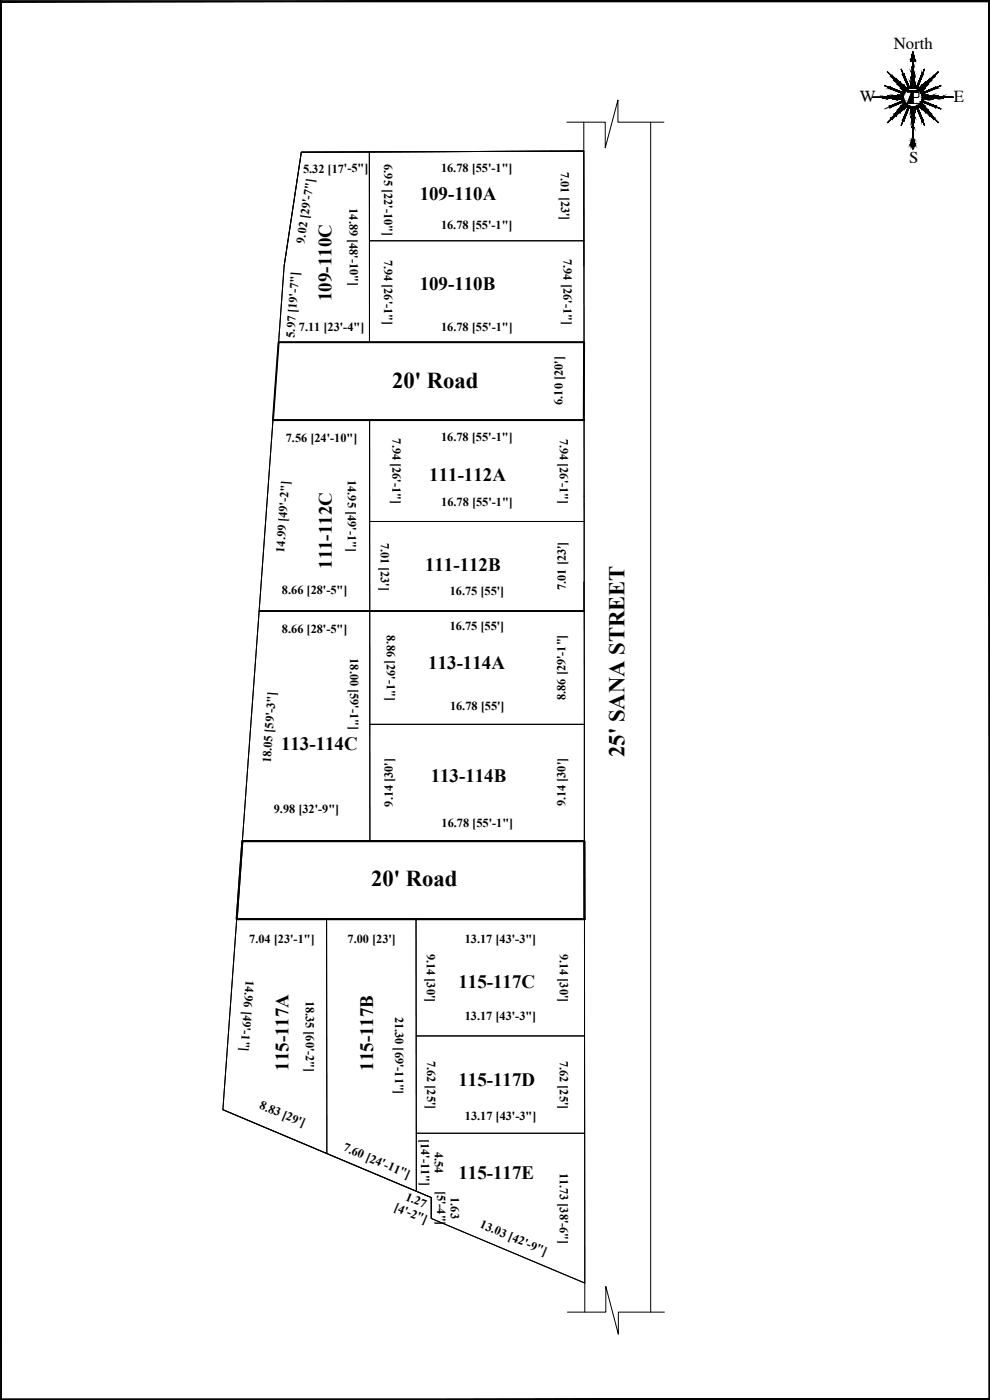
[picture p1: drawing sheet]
<svg xmlns="http://www.w3.org/2000/svg" width="297mm" height="420mm" viewBox="0 0 297 420" stroke-linecap="round" stroke-linejoin="round" font-family="sans-serif">
<!-- layer: PLOT_BOU -->
<path d="M175.2 45.3l-84.8 .4M77.8 183.4h97.4M72.7 252.4h102.6" fill="none" stroke="#000" stroke-width=".3"/>
<!-- layer: 01 area -->
<g fill="none" stroke="#000" stroke-width=".3">
<path d="M170.1 36.7h11.5v7.7l3.8-14.4v6.7h13.8M175.2 36.7v8.6M195.2 36.7v357.1M90.4 45.7l84.8-.4 .1 138.1h-97.5l7.4-103.5zM90.4 45.7l20.4-.1 .1 57.1h-27.3l1.6-22.8zM110.8 45.6l64.4-.3v27h-64.3zM85.2 79.9l5.2-34.2 84.8-.4v34.6M110.9 72.3h64.3v30.4h-64.3zM81.9 126.1h29v57.3h-33.1zM110.9 126.1h64.3l.1 30.4h-64.4zM110.9 156.5h64.4v26.9h-64.4zM175.2 174.7v8.7"/>
<path d="M77.8 183.4h97.5v69h-102.6zM77.8 183.4h33.1l.1 69h-38.3zM110.9 183.4h64.4v34h-64.4zM110.9 217.4h64.4v35h-64.3zM72.7 252.4h102.6l.2 132.7-46.1-19.4v-6.3l-62.5-26.4zM71 275.8h27l.1 70.4-31.2-13.2zM98 275.8h26.8l.1 81.7-26.8-11.3zM124.8 275.8h50.6v35.1h-50.5zM124.9 310.9h50.5v29.2h-50.5zM124.9 340.1h50.5l.1 45-46.1-19.4v-6.3l-4.5-1.9zM170.3 393.8h11.5v-7.7l3.7 14.3v-6.6h13.8M175.5 385.1v8.7"/>
</g>
<!-- layer: ROAD -->
<path d="M83.6 102.7h91.6v23.4h-93.3zM72.7 252.4h102.6l.1 23.4h-104.4z" fill="none" stroke="#000" stroke-width=".59"/>
<!-- layer: CHANNEL -->
<path d="M66.9 333l62.5 26.4v6.3" fill="none" stroke="#000" stroke-width=".3"/>
<!-- layer: Title -->
<g fill="#000" stroke="#000" stroke-width=".3">
<path d="M273.5 27.6v3.4h-1.3z"/>
<path d="M270.6 29.2l.4 .2v-.2zM270.6 29.2l.4 .2h-.4z"/>
<path d="M270.6 29.4l.6 .5-.2-.5zM270.6 29.4l.6 .5h-.5z"/>
<path d="M270.6 28.7l.4 .5 .1-.5zM270.6 28.7l.4 .5h-.4z"/>
<path d="M270.6 28.6h.5zM270.6 28.6l.5 .1z"/>
<path d="M270.7 29.9l.5 .2zM270.7 29.9l.5 .2z"/>
<path d="M270.7 30.1l.6 .3-.1-.3zM270.7 30.1l.6 .3h-.5z"/>
<path d="M270.7 28.1l.4 .5 .2-.5zM270.7 28.1l.4 .5h-.5z"/>
<path d="M270.8 27.9l.5 .2v-.2zM270.8 27.9l.5 .2h-.6z"/>
<path d="M270.8 30.4l.6 .2zM270.8 30.4l.6 .2h-.5z"/>
<path d="M270.9 30.6l.7 .3-.2-.3zM270.9 30.6l.7 .3h-.6z"/>
<path d="M271 27.6l.3 .3 .2-.3zM271 27.6l.3 .3h-.5z"/>
<path d="M271 30.9l.9 .3-.3-.3zM271 30.9l.9 .3h-.7z"/>
<path d="M271.1 27.4l.4 .2 .2-.2zM271.1 27.4l.4 .2h-.5z"/>
<path d="M271.3 27.2l.4 .2 .2-.2zM271.3 27.2l.4 .2h-.6z"/>
<path d="M271.2 31.2l.7 .1zM271.2 31.2l.7 .1z"/>
<path d="M271.3 31.3l1.1 .3-.5-.3zM271.3 31.3l1.1 .3h-.8z"/>
<path d="M271.6 26.8l.7 .1zM271.6 26.8l.7 .1z"/>
<path d="M271.5 26.9l.4 .3 .4-.3zM271.5 26.9l.4 .3h-.6z"/>
<path d="M271.6 31.6h.8zM271.6 31.6h.8z"/>
<path d="M271.6 31.6l1.2 .2zM271.6 31.6l1.2 .2h-.9z"/>
<path d="M272.4 27.2v.4h3zM272.4 27.2h3v.4z"/>
<path d="M271.9 26.6l.4 .2 .5-.2zM271.6 26.8l.3-.2 .4 .2z"/>
<path d="M271.9 31.8l1.4 .2zM271.9 31.8l1.4 .2z"/>
<path d="M272 26.5h1.2zM271.9 26.6h.9z"/>
<path d="M272.1 26.4h1.2zM272 26.5h1.2z"/>
<path d="M272.1 32h1.3zM272.1 32h1.3z"/>
<path d="M272.1 32h1.6zM272.1 32h1.6z"/>
<path d="M273.4 32.5h.4zM273.8 32.5h.7z"/>
<path d="M272.1 32h1.7zM272.1 32h1.7z"/>
<path d="M273.5 25.9l.3 .1zM273.2 26h.6z"/>
<path d="M273.2 26l.6 .2v-.2zM272.6 26.2l.6-.2 .6 .2z"/>
<path d="M272.6 26.2l1.2 .2v-.2zM272.2 26.4l.4-.2 1.2 .2z"/>
<path d="M272.2 26.4h1.6zM272.1 26.4h1.2z"/>
<path d="M272.2 32l1.6 .3v-.3zM272.2 32l1.6 .3h-1.1z"/>
<path d="M272.7 32.3l1.1 .1v-.1zM272.7 32.3l1.1 .1z"/>
<path d="M273.2 32.4l.6 .1zM273.2 32.4l.6 .1z"/>
<path d="M273.8 25.9h.6zM273.5 25.9h.3z"/>
<path d="M273.8 25.9l1.2 .2zM273.8 25.9l1.2 .2h-1.2z"/>
<path d="M273.8 26.1l1.7 .2-.5-.2zM273.8 26.1l1.7 .2h-1.7z"/>
<path d="M273.8 32.3l.7 .2 .6-.2zM273.8 32.3l.7 .2h-.7z"/>
<path d="M273.8 26.3l1.8 .1zM273.8 26.3l1.8 .1z"/>
<path d="M273.8 26.4h1.9zM273.8 26.4h1.9z"/>
<path d="M274.1 32h1.5zM273.8 32h1.8z"/>
<path d="M273.8 32l1.3 .3 .5-.3zM273.8 32l1.3 .3h-1.3z"/>
<path d="M274.3 26.4l1.5 .1zM274.3 26.4l1.5 .1z"/>
<path d="M274.4 32h1.3zM274.1 32h1.5z"/>
<path d="M274.8 26.5l1.2 .1zM274.8 26.5l1.2 .1z"/>
<path d="M274.9 31.9h.9zM274.4 32h1.3z"/>
<path d="M275.1 26.6l1 .1zM275.1 26.6l1 .1z"/>
<path d="M275.3 26.7l1.1 .3-.3-.3zM275.3 26.7l1.1 .3h-.7z"/>
<path d="M275.3 31.6l.5 .3 .3-.3zM274.9 31.9l.4-.3 .5 .3z"/>
<path d="M275.4 31.6h.8zM275.3 31.6h.8z"/>
<path d="M275.7 27l.7 .1zM275.7 27l.7 .1z"/>
<path d="M275.7 27.1l.9 .2-.2-.2zM275.7 27.1l.9 .2h-.6z"/>
<path d="M275.8 31.3l.4 .3 .2-.3zM275.4 31.6l.4-.3 .4 .3z"/>
<path d="M275.9 31.2h.6zM275.9 31.2l.5 .1h-.6z"/>
<path d="M276 27.3l.8 .2zM276 27.3l.8 .2z"/>
<path d="M276.2 30.9l.3 .3 .2-.3zM276.2 30.9l.3 .3h-.6z"/>
<path d="M276.2 27.5l.7 .3-.1-.3zM276.2 27.5l.7 .3h-.6z"/>
<path d="M276.3 27.8l.7 .3-.1-.3zM276.3 27.8l.7 .3h-.5z"/>
<path d="M276.3 30.6l.4 .3 .2-.3zM276.3 30.6l.4 .3h-.5z"/>
<path d="M276.4 30.5l.5 .1v-.1zM276.4 30.5l.5 .1h-.6z"/>
<path d="M276.5 28.1l.6 .1-.1-.1zM276.5 28.1l.6 .1z"/>
<path d="M276.5 28.2l.6 .4v-.4zM276.5 28.2l.6 .4h-.4z"/>
<path d="M276.6 30l.5 .1zM276.6 30l.5 .1z"/>
<path d="M276.6 30.1l.3 .4 .2-.4zM276.6 30.1l.3 .4h-.5z"/>
<path d="M276.7 28.6l.5 .1zM276.7 28.6l.5 .1z"/>
<path d="M276.7 28.7l.5 .5v-.5zM276.7 28.7l.5 .5h-.5z"/>
<path d="M276.7 29.4l.4 .6 .1-.6zM276.7 29.4l.4 .6h-.5z"/>
<path d="M276.7 29.2l.5 .2v-.2zM276.7 29.2l.5 .2h-.5z"/>
<path d="M.1 .2v420l.4-.4zM.1 .2l.4 .4v419.2zM.1 .2l.4 .4 296.5-.4zM.5 .6l296.5-.4-.3 .4zM297 .2l-.3 .4 .3 419.6zM296.7 .6l.3 419.6-.3-.4zM.1 420.2h296.9l-.3-.4zM.1 420.2l.4-.4h296.2z"/>
</g>
<g fill="none" stroke="#000" stroke-width=".3">
<path d="M272.4 27.6h3l.3 .3M272.4 27.6v-.4v.4M272.4 27.2h3M273.5 31v-3.4l-1.3 3.4h3.3M273.6 29h.4M273.6 27.9h.4M273.6 29.6h.4M273.6 30.2h.4M273.6 30.8h.4M273.6 28.5h.4M273.6 28.4h.4M273.7 28.9h.2"/>
<path d="M273.7 28.3h.2M273.7 28.6h.2M273.7 27.8h.2M273.7 28h.2M273.7 29.2h.2M273.7 29.5h.2M273.7 30.4h.2M273.7 30.6h.2M273.7 30.9h.2M273.7 29.8h.2M273.7 30.1h.2M274 30.2h-.4h.4"/>
<path d="M274 30.8h-.4h.4M274 27.6v3.4M274 29.3h1.4M275.4 27.6v-.4v.4M275.7 29l-.3 .2M275.7 27.9v1.1"/>
<circle cx="273.9" cy="29.2" r="3.3"/>
<circle cx="273.9" cy="29.2" r="2.86"/>
</g>
<!-- layer: TMPL -->
<g fill="#000" stroke="#000" stroke-width=".3">
<path d="M273.9 15.6l.7 2.8zM273.9 15.6l.7 2.8zM274.4 18.1l.2 .3zM274.4 18.1l.1 .3zM274.1 17.9l.3 .2zM274.1 17.9l.2 .2zM273.7 17.9h.4zM273.7 17.9h.4zM273.4 18.1l.3-.2zM273.4 18.1l.3-.2zM273.4 18.1l-.2 .3zM273.4 18.1l-.2 .3zM273.9 15.6l-.7 2.8zM273.9 15.6l-.7 2.8z"/>
<path d="M265 29.1l5.8-.1zM265.1 29h5.7zM264.7 28.9l.4 .1zM264.7 28.9l.4 .1z"/>
<path d="M265.1 29.4l5.7-.1zM265 29.3h5.8zM264.8 29.5l.3-.1zM264.7 29.5l.3-.2z"/>
<path d="M261.7 29.2h9.1zM261.7 29.2h9.1z"/>
<path d="M268.1 28.8l2.8-.1zM268.1 28.7h2.8zM267.8 28.6l.3 .1zM267.8 28.6l.3 .1z"/>
<path d="M268.1 29.7l2.8-.1zM268.1 29.6h2.8zM267.8 29.8l.3-.1zM267.8 29.8l.3-.2z"/>
<path d="M266.6 28.9h4.3zM266.6 28.9h4.3zM266.3 28.8l.3 .1zM266.3 28.7l.3 .2z"/>
<path d="M266.6 29.5h4.3zM266.6 29.5h4.3zM266.3 29.7l.3-.2zM266.3 29.6l.3-.1z"/>
<path d="M269.6 28.6h1.3zM269.6 28.6h1.3zM269.3 28.4l.3 .2zM269.4 28.4l.2 .2z"/>
<path d="M269.6 29.8h1.3zM269.6 29.8h1.3zM269.4 30l.2-.2zM269.3 29.9l.3-.1z"/>
<path d="M267.1 26.6l3.9 1.6zM267.1 26.5l3.9 1.7zM266.7 26.6l.4-.1zM266.7 26.5h.4z"/>
<path d="M267.1 31.9l3.9-1.6zM267.1 31.8l3.9-1.6zM266.7 31.9l.4-.1zM266.7 31.8h.4z"/>
<path d="M265.5 25.7l5.6 2.3zM265.5 25.7l5.6 2.3z"/>
<path d="M267.2 26.3l4 1.6zM267.2 26.3l4 1.6zM266.9 26l.3 .2zM266.9 26l.3 .2z"/>
<path d="M267.2 32.2l4-1.7zM267.2 32.1l3.9-1.6zM267.2 32.1l-.2 .3zM267.2 32.1l-.2 .3z"/>
<path d="M270.4 26.6l1 .9zM270.4 26.6l1 .9zM270.1 26.5l.4 .1zM270.1 26.5l.4 .1z"/>
<path d="M271.3 30.9l-.8 .9zM270.4 31.8l.9-.9zM270.1 31.9l.4-.1zM270.1 31.9l.3-.1z"/>
<path d="M269.5 25.4l1.9 2zM269.5 25.4l2 2zM269.1 25.4h.4zM269.1 25.4h.4z"/>
<path d="M271.4 31l-1.9 2zM271.4 31l-1.9 2zM269.2 33.1l.3-.2zM269.1 33.1l.4-.2z"/>
<path d="M268.5 24.3l3 3zM268.5 24.2l3.1 3.1zM268.2 24.2l.3 .1zM268.2 24.2h.3z"/>
<path d="M271.5 31.1l-3 3.1zM268.5 34.1l3-3zM268.2 34.3l.3-.2zM268.2 34.2l.3-.1z"/>
<path d="M267.5 23.1l4.1 4.1zM267.5 23.1l4.1 4zM267.2 23h.4zM267.2 23h.4z"/>
<path d="M271.6 31.2l-4 4.1zM271.6 31.2l-4 4.1zM267.2 35.5l.4-.2zM267.2 35.4l.3-.1z"/>
<path d="M266.3 21.6l5.5 5.4zM266.3 21.6l5.5 5.4z"/>
<path d="M271.7 31.3l-5.4 5.5zM271.7 31.3l-5.4 5.5z"/>
<path d="M267.7 22.9l4.1 4.1zM267.7 22.9l4.2 4zM267.6 22.5l.1 .4zM267.6 22.5l.2 .3z"/>
<path d="M271.8 31.5l-4 4.1zM271.8 31.5l-4 4.1zM267.7 35.5v.4zM267.7 35.5v.4z"/>
<path d="M268.9 23.8l3 3.1zM268.9 23.8l3.1 3zM268.8 23.5l.1 .3zM268.8 23.5l.2 .3z"/>
<path d="M271.9 31.5l-2.9 3.1zM271.9 31.5l-2.9 3.1zM268.9 34.5l-.1 .4zM268.9 34.5l-.1 .4z"/>
<path d="M270.1 24.8l2 1.9zM270.1 24.8l2 1.9zM270 24.5l.1 .3zM270 24.5l.2 .3z"/>
<path d="M272.1 31.6l-1.9 2zM272.1 31.6l-2 2zM270.1 33.6l-.1 .4zM270.1 33.6l-.1 .4z"/>
<path d="M271.3 25.8l.9 .8zM271.3 25.8l.9 .8zM271.2 25.4l.1 .4zM271.2 25.4l.1 .3z"/>
<path d="M272.2 31.7l-.9 .9zM272.2 31.7l-.9 .9zM271.3 32.6l-.1 .4zM271.3 32.6l-.1 .4z"/>
<path d="M270.9 22.5l1.7 4zM270.9 22.5l1.7 3.9zM270.7 22.3l.3 .2zM270.7 22.3l.3 .2z"/>
<path d="M272.6 31.9l-1.6 4zM272.6 31.9l-1.6 4zM270.9 35.9l-.2 .3zM270.9 35.9l-.2 .3z"/>
<path d="M270.4 20.8l2.3 5.6zM270.4 20.8l2.3 5.6z"/>
<path d="M272.7 32l-2.3 5.6zM272.7 32l-2.3 5.6z"/>
<path d="M271.2 22.4l1.7 3.9zM271.2 22.4l1.7 3.9zM271.2 22.1l.1 .3zM271.2 22.1l.1 .3z"/>
<path d="M272.8 32l-1.5 4zM272.8 32l-1.5 4zM271.2 36l.1 .4zM271.2 36l.1 .4z"/>
<path d="M273.2 24.9l.1 1.3zM273.2 24.9l.1 1.3zM273.1 24.6l.2 .3zM273.1 24.6l.2 .3z"/>
<path d="M273.2 32.2l.1 1.3zM273.2 32.2l.1 1.3zM273.2 33.4v.4zM273.2 33.4v.4z"/>
<path d="M273.4 23.4l.1 2.8zM273.4 23.4l.1 2.8zM273.2 23.1l.3 .3zM273.2 23.1l.3 .3z"/>
<path d="M273.4 32.2l.1 2.8zM273.4 32.2l.1 2.8zM273.4 35l-.1 .3zM273.4 35l-.1 .3z"/>
<path d="M273.5 21.9l.1 4.3zM273.5 21.9l.1 4.3zM273.4 21.6l.2 .3zM273.4 21.6l.2 .3z"/>
<path d="M273.5 32.2l.1 4.3zM273.5 32.2l.1 4.3zM273.5 36.5v.3zM273.5 36.5v.3z"/>
<path d="M273.7 20.4l.1 5.8zM273.7 20.4l.1 5.8zM273.5 20.1l.3 .3zM273.5 20.1l.3 .3z"/>
<path d="M273.7 32.3l.1 5.7zM273.7 32.3l.1 5.7zM273.7 38l-.1 .4zM273.7 38l-.1 .4z"/>
<path d="M273.9 15.6v10.6zM273.9 15.6v10.6z"/>
<path d="M273.9 32.3v9.1zM273.9 32.3v9.1z"/>
<path d="M274 20.4l.1 5.8zM274 20.4l.1 5.8zM274.2 20.1l-.2 .3zM274.2 20.1l-.1 .3z"/>
<path d="M274 32.3l.1 5.7zM274 32.3l.1 5.7zM274 38l.2 .3zM274 38l.2 .4z"/>
<path d="M274.2 21.9v4.3zM274.2 21.9v4.3zM274.3 21.6l-.1 .3zM274.3 21.6l-.1 .3z"/>
<path d="M274.2 32.2v4.3zM274.2 32.2v4.3zM274.2 36.5l.2 .3zM274.2 36.5l.2 .3z"/>
<path d="M274.3 23.4l.1 2.8zM274.3 23.4l.1 2.8zM274.5 23.1l-.2 .3zM274.5 23.1l-.1 .3z"/>
<path d="M274.3 32.2l.1 2.8zM274.3 32.2v2.8zM274.3 35l.2 .3zM274.3 35l.2 .3z"/>
<path d="M274.5 24.9v1.3zM274.5 24.9v1.3zM274.6 24.6l-.1 .3zM274.6 24.6l-.1 .3z"/>
<path d="M274.5 32.2v1.2zM274.5 32.2v1.3zM274.5 33.4l.2 .3zM274.5 33.5l.1 .3z"/>
<path d="M276.5 22.4l-1.6 3.9zM276.5 22.4l-1.6 3.9zM276.5 22.1l.1 .3zM276.5 22.1l.1 .3z"/>
<path d="M274.9 32l1.7 4zM274.9 32.1l1.6 3.9zM276.5 36v.4zM276.5 36v.4z"/>
<path d="M277.4 20.7l-2.3 5.7zM277.4 20.7l-2.3 5.7z"/>
<path d="M275 32l2.4 5.6zM275 32l2.4 5.6z"/>
<path d="M276.8 22.5l-1.6 4zM276.8 22.5l-1.6 4zM276.8 22.5l.3-.2zM277.1 22.3l-.3 .2z"/>
<path d="M275.2 32l1.6 3.9zM275.2 32l1.6 3.9zM276.8 35.9l.3 .2zM276.8 35.9l.3 .2z"/>
<path d="M275.5 26.6l1-.9zM276.5 25.7l-.9 1zM276.5 25.4v.4zM276.5 25.4v.4z"/>
<path d="M275.6 31.7l.9 .9zM275.5 31.8l1 .8zM276.5 32.6l.1 .4zM276.5 32.6l.1 .4z"/>
<path d="M275.7 26.7l2-1.9zM277.7 24.8l-2 2zM277.7 24.5v.3zM277.7 24.5v.3z"/>
<path d="M275.7 31.6l2 2zM275.7 31.7l2 1.9zM277.7 33.6l.1 .3zM277.7 33.6v.4z"/>
<path d="M275.8 26.8l3-3zM278.8 23.8l-3 3.1zM278.9 23.5v.3zM278.9 23.5v.3z"/>
<path d="M275.8 31.5l3.1 3zM275.8 31.6l3.1 2.9zM278.9 34.5l.1 .4zM278.8 34.6l.1 .3z"/>
<path d="M275.9 26.9l4.1-4.1zM280 22.8l-4 4.2zM280.1 22.5v.4zM280.1 22.5v.4z"/>
<path d="M275.9 31.5l4.2 4zM275.9 31.5l4.2 4zM280 35.6l.1 .3zM280 35.6l.1 .3z"/>
<path d="M276 27l5.5-5.5zM281.5 21.5l-5.4 5.6z"/>
<path d="M276.1 31.3l5.4 5.5zM276 31.4l5.5 5.4z"/>
<path d="M276.1 27.1l4.1-4.1zM280.2 23l-4 4.2zM280.2 23l.4-.1zM280.3 23.1l.3-.2z"/>
<path d="M276.2 31.2l4.1 4.1zM276.1 31.3l4.2 4zM280.3 35.3l.3 .1zM280.2 35.3l.4 .2z"/>
<path d="M276.2 27.3l3.1-3.1zM279.3 24.2l-3 3.1zM279.3 24.2l.3-.1zM279.3 24.3l.3-.2z"/>
<path d="M276.2 31.2l3.1 2.9zM276.2 31.2l3.1 2.9zM279.3 34.1l.3 .1zM279.3 34.2l.3 .1z"/>
<path d="M278.3 25.4l-1.9 2zM278.3 25.4l-1.9 2zM278.3 25.4l.3-.1zM278.3 25.4l.3-.1z"/>
<path d="M276.4 31l1.9 1.9zM276.3 31l2 1.9zM278.3 32.9l.3 .2zM278.3 33l.3 .1z"/>
<path d="M277.3 26.6l-.8 1zM277.3 26.6l-.8 1zM277.3 26.6l.4-.1zM277.4 26.6l.3-.1z"/>
<path d="M276.5 30.9l.9 .9zM276.4 30.9l1 .9zM277.4 31.8l.3 .1zM277.3 31.8l.4 .1z"/>
<path d="M276.6 30.5l4 1.6zM276.6 30.5l4 1.6zM280.6 32.1l.2 .3zM280.6 32.2l.2 .2z"/>
<path d="M276.6 27.9l4-1.7zM276.6 27.9l4-1.6zM280.8 26l-.2 .3zM280.8 26l-.2 .3z"/>
<path d="M276.7 28l5.6-2.3zM276.7 28.1l5.6-2.4z"/>
<path d="M276.7 30.4l5.6 2.3zM276.7 30.4l5.6 2.3z"/>
<path d="M276.8 28.2l3.9-1.7zM276.8 28.2l3.9-1.7zM280.7 26.5h.3zM280.7 26.6l.3-.1z"/>
<path d="M276.8 30.2l3.9 1.6zM276.8 30.3l3.9 1.6zM280.7 31.8h.3zM280.7 31.9l.3-.1z"/>
<path d="M276.9 29.8h1.3zM276.9 29.8h1.3zM278.2 29.8l.3 .1zM278.2 29.8l.3 .2z"/>
<path d="M276.9 28.6h1.3zM276.9 28.6h1.3zM278.2 28.6l.3-.2zM278.2 28.6l.3-.2z"/>
<path d="M276.9 29.6h2.8zM276.9 29.7l2.8-.1zM279.7 29.6l.3 .2zM279.7 29.7l.3 .1z"/>
<path d="M276.9 28.7h2.8zM276.9 28.8l2.8-.1zM279.7 28.7l.3-.1zM279.7 28.8l.3-.2z"/>
<path d="M276.9 29.5h4.3zM276.9 29.5h4.3zM281.2 29.5l.3 .1zM281.2 29.5l.3 .2z"/>
<path d="M276.9 28.9h4.3zM276.9 28.9h4.3zM281.2 28.9l.3-.2zM281.2 28.9l.3-.2z"/>
<path d="M276.9 29.3h5.8zM276.9 29.4l5.8-.1zM282.7 29.3l.3 .2zM282.7 29.4l.3 .1z"/>
<path d="M276.9 29h5.8zM276.9 29.1l5.8-.1zM282.7 29l.3-.1zM282.7 29.1l.3-.2z"/>
<path d="M276.9 29.2h9.2zM276.9 29.2h9.2z"/>
<path d="M273.1 43.5l.2 .1zM273.1 43.5l.2 .1zM273.3 43.5l.2-.1zM273.3 43.5l.2-.1z"/>
<path d="M273.4 43l-.3 .6zM273.3 43l-.3 .6zM273.5 42.3l-.2 .7zM273.5 42.3l-.2 .7z"/>
<path d="M273.5 43.3v.3zM273.5 43.4v.2zM273.5 43.6v.1zM273.5 43.6v.1zM273.5 43.7v.2zM273.5 43.7v.2z"/>
<path d="M273.7 42h.2zM273.7 42h.2zM273.5 42.1l.2-.1zM273.5 42.1l.2-.1zM273.5 42.1v.2zM273.6 42.2l-.1 .1z"/>
<path d="M273.9 42h.2zM273.9 42h.2zM274.1 42l.1 .2zM274.1 42l.1 .2zM274.2 42.2l.1 .1zM274.2 42.1l.1 .2zM274.3 42.3l.1 .7zM274.3 42.3l.1 .7zM274.4 43l.3 .6zM274.4 43l.3 .6z"/>
<path d="M273.8 44.3l.1 .4zM273.8 44.3l.1 .4zM273.6 43.9l.2 .4zM273.6 43.9l.2 .4z"/>
<path d="M273.9 42v2.7zM273.9 42v2.7z"/>
<path d="M273.9 42v2.7zM273.9 42v2.7z"/>
<path d="M274.3 43.3v.3zM274.3 43.3v.3zM274.3 43.6v.1zM274.3 43.6v.1zM274.3 43.7l-.1 .2zM274.2 43.9l.1-.2zM274.2 43.9l-.3 .4zM274.2 43.9l-.3 .4zM273.9 44.3v.4zM274 44.3l-.1 .4z"/>
<path d="M274.3 43.3l.1 .3zM274.3 43.3l.1 .3zM274.4 43.6h.3zM274.5 43.5l.2 .1z"/>
</g>
<g fill="none" stroke="#000" stroke-width=".3">
<path d="M271.1 30.4l-5.6 2.3"/>
<circle cx="273.9" cy="29.2" r="3"/>
<circle cx="273.9" cy="41.6" r=".28"/>
</g>
<g font-size="6.8">
<text x="117.7" y="116.5">20' Road</text>
<text x="187.4" y="227.2" transform="rotate(-90 187.4 227.2)">25' SANA STREET</text>
<text x="111.3" y="265.8">20' Road</text>
</g>
<g font-size="5.7">
<text x="125.9" y="60.2">109-110A</text>
<text x="125.9" y="87.1">109-110B</text>
<text x="99.5" y="90.3" transform="rotate(-90 99.5 90.3)">109-110C</text>
<text x="128.8" y="144.4">111-112A</text>
<text x="99.6" y="170.7" transform="rotate(-90 99.6 170.7)">111-112C</text>
<text x="127.5" y="171.3">111-112B</text>
<text x="128.5" y="200.7">113-114A</text>
<text x="84.3" y="225">113-114C</text>
<text x="129.2" y="234.8">113-114B</text>
<text x="137.6" y="296.4">115-117C</text>
<text x="86.5" y="321.4" transform="rotate(-90 86.5 321.4)">115-117A</text>
<text x="111.9" y="321.4" transform="rotate(-90 111.9 321.4)">115-117B</text>
<text x="137.6" y="325.8">115-117D</text>
<text x="137.6" y="353.9">115-117E</text>
</g>
<g font-size="5">
<text x="268.2" y="14.6">North</text>
<text x="258" y="30.5">W</text>
<text x="286.2" y="30.6">E</text>
<text x="272.8" y="49">S</text>
</g>
<g font-size="3.7">
<text x="90.9" y="51.8">5.32 [17'-5&quot;]</text>
<text x="115.3" y="49.3" transform="rotate(90 115.3 49.3)">6.95 [22'-10&quot;]</text>
<text x="132.3" y="51.7">16.78 [55'-1&quot;]</text>
<text x="168.3" y="51.6" transform="rotate(90 168.3 51.6)">7.01 [23']</text>
<text x="104.9" y="62.5" transform="rotate(90 104.9 62.5)">14.89 [48'-10&quot;]</text>
<text x="132.3" y="68.7">16.78 [55'-1&quot;]</text>
<text x="91.4" y="73.1" transform="rotate(-81 91.4 73.1)">9.02 [29'-7&quot;]</text>
<text x="115.2" y="77.9" transform="rotate(90 115.2 77.9)">7.94 [26'-1&quot;]</text>
<text x="169.1" y="77.8" transform="rotate(90 169.1 77.8)">7.94 [26'-1&quot;]</text>
<text x="88.4" y="101.3" transform="rotate(-86 88.4 101.3)">5.97 [19'-7&quot;]</text>
<text x="89.7" y="99.3">7.11 [23'-4&quot;]</text>
<text x="132.4" y="99.3">16.78 [55'-1&quot;]</text>
<text x="168.8" y="121.5" transform="rotate(-90 168.8 121.5)">6.10 [20']</text>
<text x="117.8" y="131.6" transform="rotate(90 117.8 131.6)">7.94 [26'-1&quot;]</text>
<text x="167.9" y="131.6" transform="rotate(90 167.9 131.6)">7.94 [26'-1&quot;]</text>
<text x="85.8" y="132.8">7.56 [24'-10&quot;]</text>
<text x="132.4" y="132.3">16.78 [55'-1&quot;]</text>
<text x="104.3" y="144.1" transform="rotate(90 104.3 144.1)">14.95 [49'-1&quot;]</text>
<text x="132.4" y="151.9">16.78 [55'-1&quot;]</text>
<text x="85.3" y="165.9" transform="rotate(-86 85.3 165.9)">14.99 [49'-2&quot;]</text>
<text x="114.2" y="162.8" transform="rotate(90 114.2 162.8)">7.01 [23']</text>
<text x="84.6" y="178.2">8.66 [28'-5&quot;]</text>
<text x="134.9" y="178.6">16.75 [55']</text>
<text x="169.8" y="177.1" transform="rotate(-90 169.8 177.1)">7.01 [23']</text>
<text x="84.6" y="189.8">8.66 [28'-5&quot;]</text>
<text x="116" y="190.7" transform="rotate(90 116 190.7)">8.86 [29'-1&quot;]</text>
<text x="134.9" y="189">16.75 [55']</text>
<text x="105" y="197.6" transform="rotate(90 105 197.6)">18.00 [59'-1&quot;]</text>
<text x="135" y="213">16.78 [55']</text>
<text x="169.7" y="210.1" transform="rotate(-90 169.7 210.1)">8.86 [29'-1&quot;]</text>
<text x="81.2" y="229.1" transform="rotate(-86 81.2 229.1)">18.05 [59'-3&quot;]</text>
<text x="82.2" y="244.1">9.98 [32'-9&quot;]</text>
<text x="117.9" y="242.1" transform="rotate(-90 117.9 242.1)">9.14 [30']</text>
<text x="169.7" y="242" transform="rotate(-90 169.7 242)">9.14 [30']</text>
<text x="132.5" y="248.2">16.78 [55'-1&quot;]</text>
<text x="74.8" y="282.9">7.04 [23'-1&quot;]</text>
<text x="104.3" y="282.9">7.00 [23']</text>
<text x="128" y="286.2" transform="rotate(90 128 286.2)">9.14 [30']</text>
<text x="139.4" y="282.9">13.17 [43'-3&quot;]</text>
<text x="168" y="286.2" transform="rotate(90 168 286.2)">9.14 [30']</text>
<text x="73.8" y="294.1" transform="rotate(94 73.8 294.1)">14.96 [49'-1&quot;]</text>
<text x="91.7" y="300.3" transform="rotate(90 91.7 300.3)">18.35 [60'-2&quot;]</text>
<text x="118.5" y="305.1" transform="rotate(90 118.5 305.1)">21.30 [69'-11&quot;]</text>
<text x="139.4" y="306.2">13.17 [43'-3&quot;]</text>
<text x="128.1" y="318.3" transform="rotate(90 128.1 318.3)">7.62 [25']</text>
<text x="168" y="318.3" transform="rotate(90 168 318.3)">7.62 [25']</text>
<text x="77.7" y="332.6" transform="rotate(23 77.7 332.6)">8.83 [29']</text>
<text x="126.3" y="341.8" transform="rotate(90 126.3 341.8)">[14'-11&quot;]</text>
<text x="139.5" y="336.1">13.17 [43'-3&quot;]</text>
<text x="102.7" y="345.2" transform="rotate(23 102.7 345.2)">7.60 [24'-11&quot;]</text>
<text x="130.5" y="345.6" transform="rotate(90 130.5 345.6)">4.54</text>
<text x="168" y="351.9" transform="rotate(90 168 351.9)">11.73 [38'-6&quot;]</text>
<text x="131.1" y="357.3" transform="rotate(90 131.1 357.3)">[5'-4&quot;]</text>
<text x="135.3" y="359.3" transform="rotate(90 135.3 359.3)">1.63</text>
<text x="118.1" y="363.2" transform="rotate(23 118.1 363.2)">[4'-2&quot;]</text>
<text x="121.4" y="360.1" transform="rotate(23 121.4 360.1)">1.27</text>
<text x="143.8" y="368.3" transform="rotate(23 143.8 368.3)">13.03 [42'-9&quot;]</text>
</g>
</svg>
